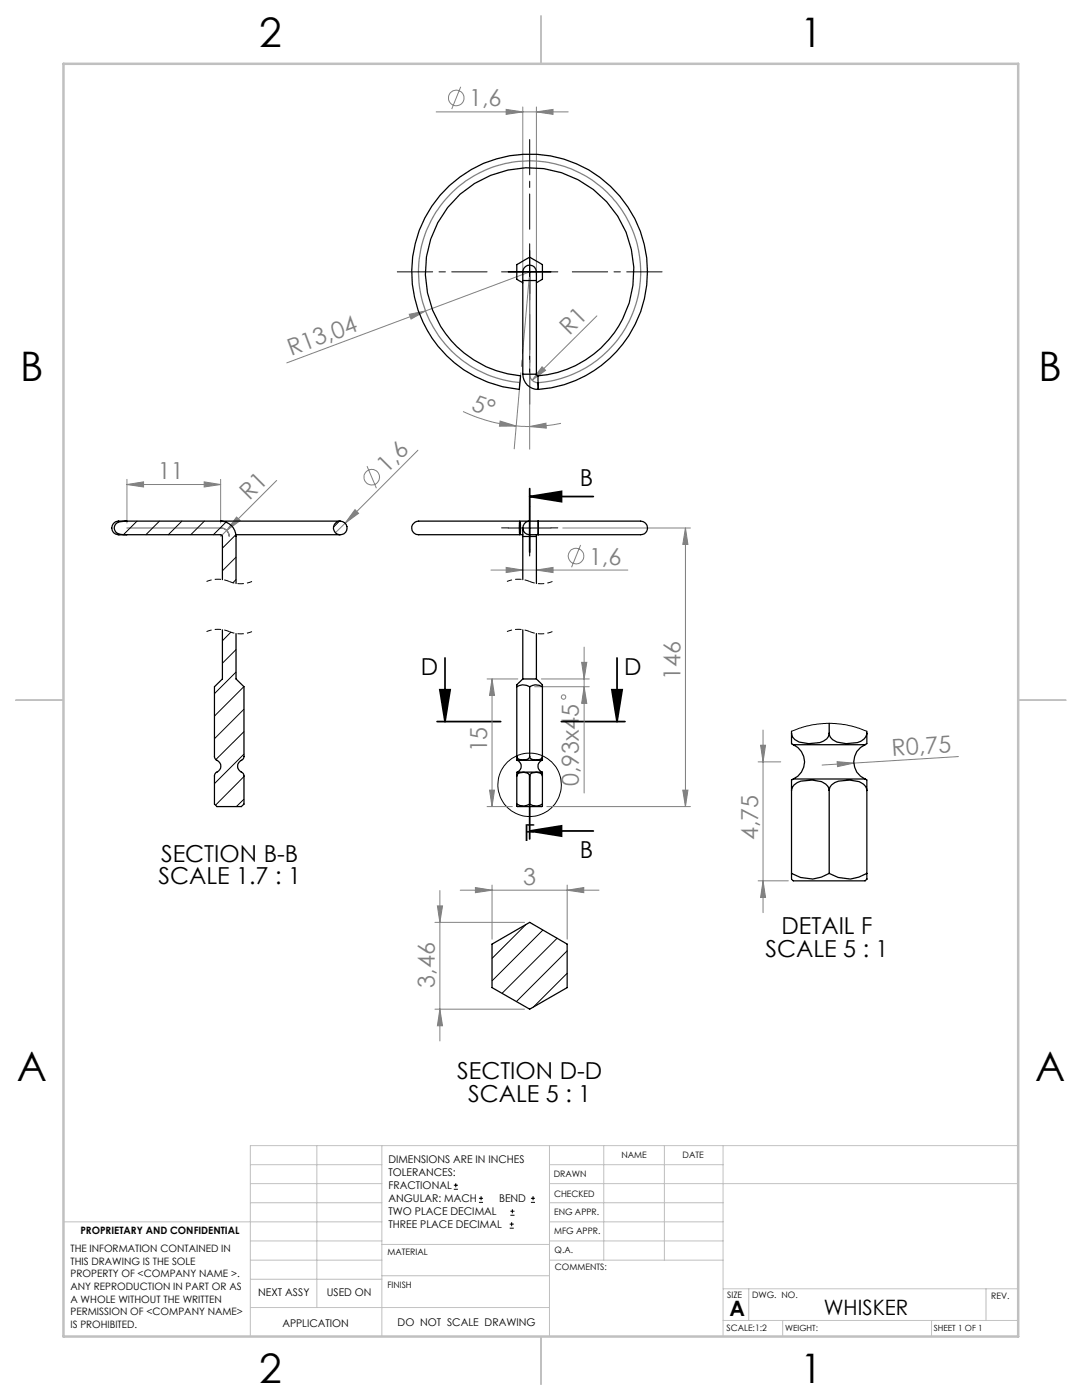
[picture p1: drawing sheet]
<svg xmlns="http://www.w3.org/2000/svg" width="216mm" height="279mm" viewBox="0 0 216 279" stroke-linecap="round" stroke-linejoin="round" font-family="sans-serif">
<g fill="none" stroke="#808080" stroke-width=".2">
<path d="M91.9 17.3l-1.8 4.5M87 22.3h26.4M101 21.8l3.3 .5-3.3 .5zM104.3 21.3v33.7M107 22.3l3.3-.5v1zM107 21.3v33.7M105.7 54.3l-48.5 18.1M81.7 62.7l3.2-.6-2.9 1.6zM108.2 73.2l.7 .7-2.7 2zM119.1 63l-12.9 12.9M25.3 96.7l3.3-.5v1zM25.3 95.7v8.7"/>
<path d="M25.3 96.7h18.7M40.7 96.2l3.3 .5-3.3 .5zM44 95.7v8.7M55.2 95.9l-11.2 11.2M73.2 93l1.9 4.4M83.4 89.9l-14.5 14.5M92.4 82.1a31.6 31.6 0 0 0 10.6 2.9M99.8 84l3.2 1-3.3 .1zM103 85l2.7 .1M105.7 85.1l3.2-.6 .1 .9zM111.9 84.5l-2.3 .4-3.9 .2M47.2 103.2l.7 .7-2.7 2z"/>
<path d="M68.9 104.4l-2 1.9M70.8 101.7l.7 .7-2.6 2zM98 113.8h27.3M101 113.2l3.3 .6-3.3 .5zM107 113.8l3.3-.6v1.1zM112.3 105.4h25.5M115.9 108.8l-1.8 4.4M136.8 105.4v55.6M136.8 105.4l.5 3.3h-1.1zM97.2 135.5h6.1M98.2 135.5l.5 3.3h-1zM98.2 135.5v25.5"/>
<path d="M106.7 137.1h10.9M108 135.5h9.6M116.1 132.2h1l-.5 3.3zM116.6 137.1l.5 3.3h-1zM116.6 129.2v29.1M97.7 157.7h1l-.5 3.3zM136.2 157.7h1.1l-.5 3.3zM151.3 152h4.5M151.8 148.7h1l-.5 3.3zM152.3 145.7v36.4M167 152l3.4 .3-3.3 .7zM191.2 151l-27.2 1.7"/>
<path d="M87.8 177.7v30.1M91.8 177.7h27.7M94.9 177.1l3.3 .6-3.3 .5zM97.2 161h5M98.2 176.6v10.8M109.1 161h28.7M113.2 177.7l3.3-.6v1.1zM113.2 176.6v10.8M151.3 175.8h6M152.3 175.8l.5 3.3h-1zM86.8 184.1h17.9M87.3 180.8h1l-.5 3.3z"/>
<path d="M86.8 201.4h17.9M87.8 201.4l.5 3.3h-1z"/>
<circle cx="91" cy="19.6" r="1.56"/>
<circle cx="74.2" cy="95.2" r="1.57"/>
<circle cx="114.9" cy="111" r="1.55"/>
<circle cx="112.4" cy="139.1" r=".44"/>
</g>
<g fill="none" stroke="#000" stroke-width=".2">
<path d="M101.4 54.3h8.5M105.7 50v8.5M101.4 105.4h8.5M105.7 101.1v8.5M90.6 237.3h.8M90.6 236.5h.8M90.9 236.1v.9M95.6 240h.8M95.6 239.1h.8M96 238.7v.8M105.9 240h.9M105.9 239.1h.9"/>
<path d="M106.4 238.7v.8M101.7 245.1h.8M101.7 244.3h.8M101.8 242.5h.9M101.8 241.7h.9M102.1 243.9v.8M102.2 241.3v.8"/>
<circle cx="105.7" cy="156.6" r="6.3"/>
</g>
<path d="M45.8 116a5.9 5.9 0 0 0-4.6 0M50.3 116a5.9 5.9 0 0 1-4.5 0M105.7 116a5.9 5.9 0 0 0-4.5 0M110.2 116a5.9 5.9 0 0 1-4.5 0M45.8 126a5.9 5.9 0 0 0-4.6 0M50.3 126a5.9 5.9 0 0 1-4.5 0M105.7 126a5.9 5.9 0 0 0-4.5 0M110.2 126a5.9 5.9 0 0 1-4.5 0" fill="none" stroke="#000" stroke-width=".2" stroke-dasharray="1.3 .6" stroke-dashoffset=".2" stroke-linecap="butt"/>
<path d="M105.7 99.1l6.3-1v2zM105.7 99.1h12.7M105.7 97.5v12.7M87.8 137.7h2l-1 6.3zM88.8 131.3v12.7M122.1 137.7h2l-1 6.3zM123.1 131.3v12.7M87.2 144h12.7M105.7 154.7v12.7M112 144h12.7M105.7 165.8l6.3-1v2.1zM105.7 165.8h12.7" fill="none" stroke="#000" stroke-width=".35"/>
<path d="M105.7 54.3v20.4a1.69 1.69 0 0 0 1.7 1.7 22.2 22.2 0 0 0 17.5-33.2 22.2 22.2 0 0 0-37.6-1.4 22.2 22.2 0 0 0 15.1 34.4l1.4 .1M25.3 105.4h18.9a1.69 1.69 0 0 1 1.5 1.7" fill="none" stroke="#808080" stroke-width=".25"/>
<path d="M101.4 54.3h-1.3M105.7 50v-1.4M105.7 58.5v1.4M109.9 54.3h1.4M101.4 105.4h-1.3M105.7 101.1v-1.4M105.7 109.6v1.4M109.9 105.4h1.4" fill="none" stroke="#000" stroke-width=".2" stroke-dasharray="15.2 1.3 1.3 1.3"/>
<g fill="none" stroke="#c0c0c0" stroke-width=".2">
<path d="M50 232.4h26.2M50 236.2h26.2M63.2 228.6v32.3M76.2 228.6v38.1M109.6 228.6v38.1M109.6 232.4h34.7M109.6 236.2h93.6M120.5 228.6v22.9M132.6 228.6v22.9M144.3 228.6v38.1M203.2 228.6h-153.2v38.1M12.7 243.8h63.5"/>
<path d="M50 251.5h26.2M50 240h26.2M50 247.7h26.2M50 255.3h26.2M76.2 254.6h33.4M76.2 248.4h33.4M109.6 251.5h34.7M109.6 243.8h34.7M109.6 240h34.7M109.6 247.7h34.7M144.3 257.2h58.9M149.4 257.2v6.3"/>
<path d="M196.7 257.2v6.3M50 260.9h59.6M144.3 263.5h58.9M156.2 263.5v3.2M185.9 263.5v3.2"/>
</g>
<path d="M108 3.2v9.5M3.1 139.7h9.6M203.2 139.7h9.5M108 266.7v9.6" fill="none" stroke="#c0c0c0" stroke-width=".25"/>
<path d="M12.7 12.7h190.5v254h-190.5z" fill="none" stroke="#c0c0c0" stroke-width=".5"/>
<path d="M97.2 54.3h-17.9M105.7 45.8v-18M114.2 54.3h17.9M105.7 62.8v17.9" fill="none" stroke="#000" stroke-width=".2" stroke-dasharray="15.2 1.3 1.3 1.3" stroke-dashoffset="8.2"/>
<path d="M105.7 54.3v36.4" fill="none" stroke="#808080" stroke-width=".2" stroke-dasharray="15.2 1.3 1.3 1.3" stroke-dashoffset="-1.1"/>
<path d="M105.7 54.3l-3.2 36.4" fill="none" stroke="#808080" stroke-width=".2" stroke-dasharray="15.2 1.3 1.3 1.3" stroke-dashoffset="-1.2"/>
<g fill="#000">
<path d="M105.7 99.1l6.3-1v2zM105.7 165.8l6.3-1v2.1z"/>
<path d="M122.1 137.7h2l-1 6.3zM87.8 137.7h2l-1 6.3z"/>
</g>
<g fill="#808080">
<path d="M167 152l3.4 .3-3.3 .7z"/>
<path d="M81.7 62.7l3.2-.6-2.9 1.6z"/>
<path d="M47.2 103.2l.7 .7-2.7 2z"/>
<path d="M70.8 101.7l.7 .7-2.6 2z"/>
<path d="M108.2 73.2l.7 .7-2.7 2z"/>
<path d="M113.2 177.7l3.3-.6v1.1zM94.9 177.1l3.3 .6-3.3 .5z"/>
<path d="M107 113.8l3.3-.6v1.1zM101 113.2l3.3 .6-3.3 .5z"/>
<path d="M107 22.3l3.3-.5v1zM101 21.8l3.3 .5-3.3 .5zM40.7 96.2l3.3 .5-3.3 .5zM25.3 96.7l3.3-.5v1z"/>
<path d="M97.7 157.7h1l-.5 3.3zM98.2 135.5l.5 3.3h-1zM116.6 137.1l.5 3.3h-1zM116.1 132.2h1l-.5 3.3zM87.8 201.4l.5 3.3h-1zM87.3 180.8h1l-.5 3.3z"/>
<path d="M136.8 105.4l.5 3.3h-1.1zM136.2 157.7h1.1l-.5 3.3zM151.8 148.7h1l-.5 3.3zM152.3 175.8l.5 3.3h-1z"/>
<path d="M99.8 84l3.2 1-3.3 .1zM105.7 85.1l3.2-.6 .1 .9z"/>
</g>
<g fill="none" stroke="#000" stroke-width=".25">
<path d="M104.3 56v-1a1.94 1.94 0 0 1 1-2 1.51 1.51 0 0 1 1.7 1.8v1.2M104.3 56.4l-1.2-.7v-2.9l2.6-1.5 2.5 1.5v2.9l-1.2 .7M104.3 56h2.7M104.3 56v18.7M107 56v18.7M104.3 74.7a3 3 0 0 0 3.1 3M104.3 74.7h2.7M107 74.7l.2 .2a20.8 20.8 0 0 0 18.3-27.1 20.8 20.8 0 0 0-30.8-11.2 20.8 20.8 0 0 0-9.3 22.5 20.8 20.8 0 0 0 18.5 15.9l-.3 2.7a23.5 23.5 0 0 1-18.4-35.1 23.5 23.5 0 0 1 39.6-2 23.5 23.5 0 0 1-14.8 36.8l-2.6 .3M107.4 75v1.4M107.4 76.4v1.3M23.6 104h1.7M23.6 106.7h1.7"/>
<path d="M23.7 104a1.37 1.37 0 0 0-1.4 1.5 1.37 1.37 0 0 0 1.7 1.2M44.1 104h23.8M44.4 115.7v-8.7l-.2-.2-18.9-.1a2.83 2.83 0 0 1-2.2-.5 1.25 1.25 0 0 1 .7-2.1l1.3-.1h18.9a3.1 3.1 0 0 1 3.1 3.1v9.4M47 106.7h20.9M103.7 104l.2 .7-.2 2-.1-1.3zM103.8 104h-19.7a1.43 1.43 0 0 0-1.8 .8 1.43 1.43 0 0 0 .7 1.8l20.8 .1M103.9 104h1.7M103.9 106.7h.4M104.3 105.4a1.7 1.7 0 0 0 2.1 1.3h1M104.3 105.4v1.7M104.3 107.1h2.7M104.3 107.1v8.6"/>
<path d="M107 106.7v.4M107 107.1v9.4M107.4 106.7h20.4M107.4 104h20.4M107.4 104h-.7a2.79 2.79 0 0 0-2 .5l-.4 .9M107.4 104v2.7M127.8 104a1.36 1.36 0 0 1 1.4 1.4 1.36 1.36 0 0 1-1.4 1.3M44.4 125.7v9.8l-1.6 1.6v14l.2 .4a1.41 1.41 0 0 1 1 1.2 1.41 1.41 0 0 1-.7 1.4l-.4 .3-.1 .3v5.8l.5 .5h4.9l.5-.5v-5.6a1.05 1.05 0 0 0-.8-1 1.43 1.43 0 0 1 .6-2.4l.2-.4v-14l-1.6-1.6v-9.1M103.1 137.1a2.3 2.3 0 0 1 2.6 0M103.1 137.1v13.9M104.3 135.5l-1.2 1.2v.4M104.3 135.5h2.7"/>
<path d="M104.3 125.7v9.8M105.7 137.1a2.24 2.24 0 0 1 2.5 0M105.7 137.1v13.9M107 135.5l1.2 1.2v.4M107 126.4v9.1M108.2 137.1v13.9M103.1 151v.7h.2M103.1 154.9l.1-.1a1.51 1.51 0 0 1 2.5-.1v.2M103.1 151a1.47 1.47 0 0 0 2.5 .2l.1-.2M103.1 154.9v5.6M103.3 154.1h-.2v.8M103.3 151.7a1.31 1.31 0 0 1 .7 1.2 1.31 1.31 0 0 1-.7 1.2"/>
<path d="M103.3 151.7h4.8M103.3 154.1h4.8M105.7 154.9v-.1a1.51 1.51 0 0 1 2.5-.1v.2M105.7 151v.1a1.61 1.61 0 0 0 2.5 0v-.1M105.7 154.9v5.6M108.1 154.1h.1v.8M108.1 151.7a1.29 1.29 0 0 0-.7 1.2 1.29 1.29 0 0 0 .7 1.2M108.2 151v.7h-.1M108.2 154.9v5.6M157.9 146.3v2.1l.4 .2M157.9 157.8a2.14 2.14 0 0 1 1.9-1.9l2.3-.2 1.8 .3a1.97 1.97 0 0 1 1.6 1.8M157.9 146.3a1.97 1.97 0 0 0 1.6 1.8l1.9 .3 2.2-.2a2.14 2.14 0 0 0 1.9-1.9"/>
<path d="M157.9 155.7v2.1M157.9 145.9v.4M157.9 157.8v16.5M158.3 155.5l-.4 .1M158.3 148.6a3.7 3.7 0 0 1 2.2 3.4 3.7 3.7 0 0 1-2.2 3.5M158.3 148.6h14.3M158.3 155.5h14.3M165.5 157.8a2 2 0 0 1 1.8-1.9l2.2-.2 2 .3a1.97 1.97 0 0 1 1.5 1.8M165.5 146.3a1.97 1.97 0 0 0 1.5 1.8l1.8 .3 2.3-.2a2.25 2.25 0 0 0 1.9-1.9M165.5 144.4v1.9M165.5 157.8v16.5M172.6 155.5l.4 .1"/>
<path d="M172.6 148.6a3.7 3.7 0 0 0-2.2 3.4 3.7 3.7 0 0 0 2.2 3.5M173 146.3v2.1l-.4 .2M173 155.7v2.1M173 145.9v.4M173 157.8v16.5M103.1 160.5v.4l.2 .1h4.8l.1-.5M103.1 160.5a2.3 2.3 0 0 0 2.6 0M105.7 160.5a2.25 2.25 0 0 0 2.5 0M157.9 174.3v1.1M157.9 174.3a6.7 6.7 0 0 0 7.6 0M157.9 175.5l.4 .3h14.3l.4-.3M165.5 174.3a6.7 6.7 0 0 0 7.5 0"/>
<path d="M173 174.3v1.1M98.2 188.4l7.5-4.3 7.5 4.3v8.7l-7.5 4.3-7.5-4.3z"/>
<circle cx="67.9" cy="105.4" r="1.36"/>
</g>
<g fill="none" stroke="#000" stroke-width=".2">
<path d="M27.3 104l-2.7 2.7M31.8 104l-2.7 2.7M36.3 104l-2.7 2.7M40.8 104l-2.7 2.7M45.1 104.2l-2.5 2.5M47.1 106.7l-2.7 2.7M47.1 111.2l-2.7 2.7M47.1 115.7l-.6 .6M67.7 104l-1.1 1.2M46 126.2l-1.6 1.7M47.1 129.6l-2.7 2.8M47.1 134.1l-4.3 4.3"/>
<path d="M48.6 137.1l-5.8 5.8M48.7 141.5l-5.9 5.9M48.7 146l-5.6 5.6M48.7 150.5l-5.9 5.9M48.7 155l-5.7 5.7M48.7 159.5l-1.5 1.5M157.9 145.9l3-1 2.2-.4 1.8-.1 3.8 .2 2.1 .5 2.2 .8M104.9 184.5l-6.7 6.8M108.3 185.6l-10.1 10.2M111.2 187.3l-11 10.9M113.2 189.8l-10.2 10.1M113.2 194.2l-6.8 6.8"/>
</g>
<g font-size="8.1">
<text x="51.7" y="9.3">2</text>
<text x="159.7" y="9.3">1</text>
<text x="4" y="76">B</text>
<text x="207.2" y="76">B</text>
<text x="3.3" y="215.7">A</text>
<text x="206.5" y="215.7">A</text>
<text x="51.7" y="276">2</text>
<text x="159.7" y="276">1</text>
</g>
<g font-size="4.7" fill="#808080">
<text x="93.6" y="21.2">1,6</text>
<text x="58.1" y="71" transform="rotate(-21 58.1 71)">R13,04</text>
<text x="113.6" y="67.1" transform="rotate(-45 113.6 67.1)">R1</text>
<text x="93.9" y="81.7" transform="rotate(19 93.9 81.7)">5°</text>
<text x="31.5" y="95.6">11</text>
<text x="77.2" y="94.6" transform="rotate(-45 77.2 94.6)">1,6</text>
<text x="49.8" y="100" transform="rotate(-45 49.8 100)">R1</text>
<text x="117.5" y="112.7">1,6</text>
<text x="135.8" y="135.6" transform="rotate(-90 135.8 135.6)">146</text>
<text x="97.2" y="150.2" transform="rotate(-90 97.2 150.2)">15</text>
<text x="178" y="150.8" transform="rotate(-4 178 150.8)">R0,75</text>
<text x="115.5" y="156.9" transform="rotate(-90 115.5 156.9)">0,93x45</text>
<text x="151.3" y="167.7" transform="rotate(-90 151.3 167.7)">4,75</text>
<text x="104.4" y="176.6">3</text>
<text x="86.8" y="197.1" transform="rotate(-90 86.8 197.1)">3,46</text>
</g>
<g font-size="4.7">
<text x="115.7" y="97">B</text>
<text x="84" y="134.8">D</text>
<text x="124.5" y="134.8">D</text>
<text x="104.5" y="167.9">F</text>
<text x="32.1" y="172">SECTION B-B</text>
<text x="115.7" y="171.2">B</text>
<text x="31.6" y="176.5">SCALE 1.7 : 1</text>
<text x="152.7" y="191">SCALE 5 : 1</text>
<text x="155.9" y="186.5">DETAIL F</text>
<text x="91.2" y="215.3">SECTION D-D</text>
<text x="93.4" y="219.9">SCALE 5 : 1</text>
</g>
<g font-size="4.2">
<text x="145.6" y="262.7">A</text>
<text x="164.4" y="262.4">WHISKER</text>
</g>
<g font-size="2.1">
<text x="77.5" y="232.2">DIMENSIONS ARE IN INCHES</text>
<text x="77.5" y="234.7">TOLERANCES:</text>
<text x="77.5" y="237.3">FRACTIONAL</text>
<text x="77.5" y="239.9">ANGULAR: MACH</text>
<text x="99.6" y="239.9">BEND</text>
<text x="77.5" y="242.5">TWO PLACE DECIMAL</text>
<text x="77.5" y="245.1">THREE PLACE DECIMAL</text>
<text x="51.5" y="258.7">NEXT ASSY</text>
<text x="65.2" y="258.6">USED ON</text>
<text x="56.3" y="264.8">APPLICATION</text>
<text x="79.3" y="264.6">DO NOT SCALE DRAWING</text>
</g>
<g font-size="2">
<text x="14.1" y="249.9">THE INFORMATION CONTAINED IN</text>
<text x="16" y="246.3">PROPRIETARY AND CONFIDENTIAL</text>
<text x="14.1" y="252.4">THIS DRAWING IS THE SOLE</text>
<text x="14.1" y="254.9">PROPERTY OF &lt;COMPANY NAME &gt;.</text>
<text x="14.1" y="257.4">ANY REPRODUCTION IN PART OR AS</text>
<text x="14.1" y="260">A WHOLE WITHOUT THE WRITTEN</text>
<text x="14.1" y="262.5">PERMISSION OF &lt;COMPANY NAME&gt;</text>
<text x="14.1" y="265">IS PROHIBITED.</text>
</g>
<g font-size="1.8">
<text x="124" y="231.1">NAME</text>
<text x="136.2" y="231.1">DATE</text>
<text x="110.5" y="234.8">DRAWN</text>
<text x="110.5" y="238.9">CHECKED</text>
<text x="110.6" y="242.5">ENG APPR.</text>
<text x="77.3" y="250.5">MATERIAL</text>
<text x="110.6" y="246.3">MFG APPR.</text>
<text x="110.7" y="250">Q.A.</text>
<text x="77.3" y="257">FINISH</text>
<text x="110.7" y="253.5">COMMENTS:</text>
<text x="145.1" y="259">SIZE</text>
<text x="150.1" y="259.1">DWG. NO.</text>
<text x="197.8" y="259.2">REV.</text>
<text x="145" y="265.7">SCALE:1:2</text>
</g>
<g font-size="1.7">
<text x="156.7" y="265.7">WEIGHT:</text>
<text x="186.3" y="265.7">SHEET 1 OF 1</text>
</g>
</svg>
